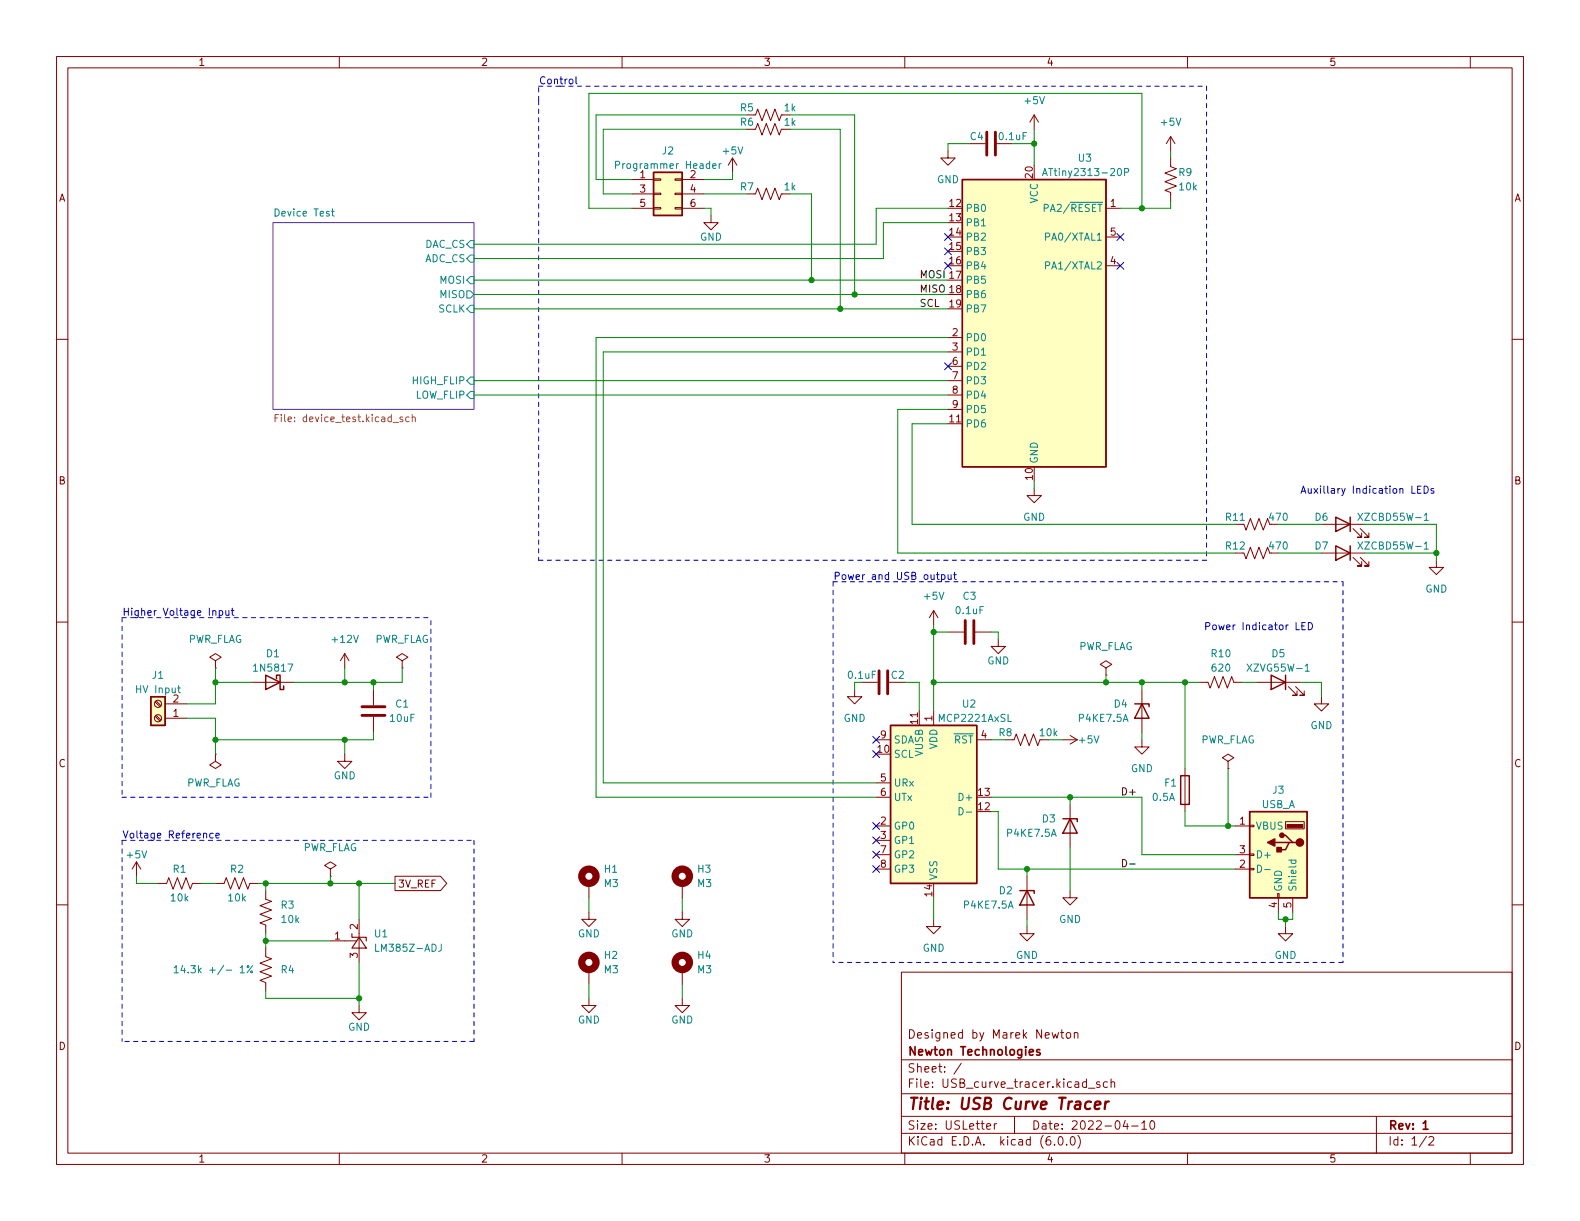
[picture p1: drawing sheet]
<svg xmlns="http://www.w3.org/2000/svg" width="279mm" height="216mm" viewBox="0 0 279 216" stroke-linecap="round" stroke-linejoin="round" font-family="sans-serif">
<g fill="none" stroke="#840000" stroke-width=".18">
<path d="M10 10h259.4v195.9h-259.4zM12 12h255.4v191.9h-255.4zM60 10v2M110 10v2M160 10v2M210 10v2M260 10v2M111.8 31.8h3.8M111.8 34.3h3.8M111.8 36.8h3.8M115.6 36.7h1.2v.3h-1.2zM115.6 34.2h1.2v.2h-1.2z"/>
<path d="M115.6 31.6h1.2v.3h-1.2zM119.4 36.7h1.2v.3h-1.2zM119.4 34.2h1.2v.2h-1.2zM119.4 31.6h1.2v.3h-1.2zM120.6 31.8h3.9M120.6 34.3h3.9M120.6 36.8h3.9M125.7 38.1v1.3h-1.2l1.2 1.2 1.3-1.2h-1.3M129.5 27.9l.8 1.3M129.5 27.9v2.6M129.5 27.9l-.7 1.3M132.1 34.3h1.5l.4-1 .7 2 .8-2 .8 2 .7-2 .8 2 .4-1h1.5"/>
<path d="M133.6 22.9l.4-1.1 .7 2.1 .8-2.1 .8 2.1 .7-2.1 .8 2.1 .4-1h1.5M133.6 20.3l.4-1 .7 2 .8-2 .8 2 .7-2 .8 2 .4-1h1.5M167.6 26.7v1.2h-1.2l1.2 1.3 1.3-1.3h-1.3M182.9 20.3l.7 1.3M182.9 20.3v2.6M182.9 20.3l-.8 1.3M195.6 36.8h2.5M207 27.9v1.6l1 .3-2 .8 2 .8-2 .7 2 .8-2 .8 1 .3v1.6M207 24.1v2.6M207 24.1l.8 1.3M207 24.1l-.8 1.3M10 60h2"/>
<path d="M167.6 59.7h2.6M195.6 47h2.5M195.6 41.9h2.5M267.4 60h2M167.6 74.9h2.6M167.6 62.2h2.6M167.6 64.8h2.6M167.6 67.3h2.6M167.6 69.9h2.6M167.6 72.4h2.6M182.9 86.4v1.2h-1.3l1.3 1.3 1.2-1.3h-1.2M218.4 92.7h1.6l.3 1 .8-2 .8 2 .7-2 .8 2 .8-2 .3 1"/>
<path d="M218.4 97.8h1.6l.3 1 .8-2 .8 2 .7-2 .8 2 .8-2 .3 1M233.7 92.7h7.6M233.7 97.8h7.6M239.3 93.5l1.5 1.5h-.8h.8v-.8M239.3 98.6l1.5 1.5h-.8h.8v-.8M240.5 93.5l1.6 1.5h-.8h.8v-.8M240.5 98.6l1.6 1.5h-.8h.8v-.8M254 99.1v1.2h1.3l-1.3 1.3-1.3-1.3h1.3M10 110h2M38.1 116.8l1-.6-1-.6-1 .6 1 .6v1.3M38.1 118.1h.1M61 115.6l-.8 1.2"/>
<path d="M61 115.6v2.5M61 115.6l.7 1.2M71.1 116.8l1-.6-1-.6-1 .6 1 .6v1.3M71.1 118.1h.1M165.1 108l.8 1.2M165.1 108v2.5M165.1 108l-.8 1.2M167.6 111.8h2.8M172.5 111.8h2.8M176.5 113v1.3h-1.2l1.2 1.3 1.3-1.3h-1.3M195.6 118.1l1-.6-1-.7-1 .7 1 .6v1.3M195.6 119.4h.1"/>
<path d="M267.4 110h2M27.4 124.1l.9 .9M27.4 126.7l.9 .8M27.6 124l.9 .8M27.6 126.5l.9 .8M29.2 127h3.8M29.2 124.5h3.8M38.1 133.4v1.2l1 .7-1 .6-1-.6 1-.7M38.1 133.4h.1M44.4 120.7h7.7M61 133.4v1.2h1.2l-1.2 1.3-1.3-1.3h1.3M66 121.9v2.8"/>
<path d="M66 126.7v2.8M151.1 121.9v1.3h-1.2l1.2 1.3 1.3-1.3h-1.3M152.4 120.7h2.8M154.9 130.8h2.6M154.9 138.4h2.6M162.6 125.7v2.6M165.1 125.7v2.6M172.7 130.8h2.6M179.3 130.8l.4-1 .8 2 .7-2 .8 2 .8-2 .7 2 .4-1M188 130.8h2.5M189.2 130l1.3 .8M190.5 130.8l-1.3 .8"/>
<path d="M201.9 130.8v1.3h-1.2l1.2 1.3 1.3-1.3h-1.3M201.9 121.9v7.6M209.5 135.9v7.6M212.1 120.7h1.5l.4 1 .8-2.1 .7 2.1 .8-2.1 .7 2.1 .8-2.1 .4 1.1h1.5M217.2 134.6l1-.6-1-.6-1 .6 1 .6v1.3M217.2 135.9h.1M222.2 120.7h7.7M227.8 121.4l1.6 1.5h-.8h.8v-.7M229.1 121.4l1.5 1.5h-.7h.7v-.7M233.7 123.2v1.3h-1.3l1.3 1.2 1.2-1.2h-1.2M10 160h2M24.1 152.4l-.7 1.3"/>
<path d="M24.1 152.4v2.5M24.1 152.4l.8 1.3M27.9 156.2h1.6l.3-1 .8 2 .8-2 .7 2 .8-2 .8 2 .3-1h1.6M38.1 156.2h1.5l.4-1 .8 2 .7-2 .8 2 .8-2 .7 2 .4-1h1.5M47 157.5v1.5l1 .4-2 .7 2 .8-2 .8 2 .7-2 .8 1 .4v1.5M58.4 153.7l1-.7-1-.6-1 .6 1 .7v1.2M58.4 154.9h.1M69.8 154.9h8.1l1.1 1.3-1.1 1.3h-8.1zM104.1 156.2v2.6M120.6 156.2v2.6M154.9 146.1h2.6M154.9 153.7h2.6"/>
<path d="M154.9 151.1h2.6M154.9 148.6h2.6M154.9 141h2.6M181.6 154.9v7.7M189.2 157.5v1.3h-1.2l1.2 1.2 1.3-1.2h-1.3M189.2 142.2v7.7M218.4 146.1h2.6M218.4 153.7h2.6M218.4 151.1h2.6M221 153.5h.7v.3h-.7zM221 151h.7v.3h-.7zM221 145.9h.7v.3h-.7z"/>
<path d="M225.9 158h.3v.8h-.3zM226.1 158.8v2.5M227.3 145.3h3.3v1.3h-3.3zM228.6 158.8v2.5M267.4 160h2M47 167.6v1.6l1 .3-2 .8 2 .8-2 .7 2 .8-2 .8 1 .3v1.6M58.4 166.4h4.7M63.5 177.8v1.3h1.3l-1.3 1.2-1.3-1.2h1.3M63.5 162.6v7.6M104.1 161.3v1.3h1.3l-1.3 1.2-1.2-1.2h1.2M104.1 176.5v1.3h1.3l-1.3 1.3-1.2-1.3h1.2M104.1 171.5v2.5"/>
<path d="M120.6 176.5v1.3h1.3l-1.3 1.3-1.2-1.3h1.2M120.6 161.3v1.3h1.3l-1.3 1.2-1.2-1.2h1.2M120.6 171.5v2.5M159.4 171.9h108v32h-108zM165.1 162.6v1.2h-1.3l1.3 1.3 1.3-1.3h-1.3M181.6 163.8v1.3h-1.3l1.3 1.3 1.3-1.3h-1.3M227.3 163.8v1.3h-1.2l1.2 1.3 1.3-1.3h-1.3M159.4 197.4h108M159.4 193.4h108M159.4 187.4h108M170 188l-1.3 1.9M174.5 199.2l.7-.2-.1-.3h-.4l-.2 .2v.7h.6"/>
<path d="M175.8 198.7v1M176.3 198.7h-.3l-.2 .3M179.4 197.4v3M186 182.6l.3 1 .3-.7 .3 .7 .3-1M187.5 182.6h.6M187.8 182.1v1.3l.3 .2M188.6 182.7l.2-.1 .5 .1v.6l-.1 .2-.4 .1-.2-.2zM190 182.7l.2-.1h.3l.1 1M190 182.6v1M192.5 192.4h1.1M194.5 191.4l-.4-.1-.2 .2 .1 .2 .5 .2v.3h-.6M195.8 191.4l-.4-.1-.3 .3v.4l.2 .2h.5"/>
<path d="M196.5 191.4l.2-.1 .3 .1 .1 .9M196.5 190.8v1.5M199 198.1l-.4 1.1h.9M199.3 198.7v1M200.1 199.1h1.2M201.9 198.6l.4-.4v1.5M201.9 199.7h.9M203.5 198.3l.2-.1a.81 .81 0 0 1 .6 .6 .81 .81 0 0 1-.3 .8l-.2 .1a.81 .81 0 0 1-.3-1.4zM243.4 197.4v6.5M60 203.9v2M110 203.9v2M159.4 200.4h108"/>
<path d="M160 203.9v2M186.5 202.3v.2M187.3 201h.2a.81 .81 0 0 1 .6 .6 .81 .81 0 0 1-.3 .8l-.2 .1a.81 .81 0 0 1-.6-.6 .81 .81 0 0 1 .3-.9zM188.6 202.3v.2M189.5 201h.1a.81 .81 0 0 1 .6 .6 .81 .81 0 0 1-.3 .8l-.1 .1a.81 .81 0 0 1-.6-.6 .81 .81 0 0 1 .3-.9zM190.6 200.8a1.72 1.72 0 0 1 0 2.2M210 203.9v2M252.3 200.9l-1.3 1.9M252.7 201.1l.6-.1 .2 .1v.3l-.9 1.1h.9M260 203.9v2"/>
<circle cx="27.9" cy="127" r=".63"/>
<circle cx="27.9" cy="124.5" r=".63"/>
</g>
<path d="M182 186.1l.7-.2v-.2l-.5-.1-.2 .2 .1 .7h.6M183.9 185.7l-.4-.1-.2 .2 .1 .2 .5 .1v.4h-.6M251.7 198.6l.4-.4v1.5M251.7 199.7h.8" fill="none" stroke="#840000" stroke-width=".3"/>
<path d="M192.9 194.9a.66 .66 0 0 0-1 .3v.5l.1 .3 .2 .1 .6-.1M193.6 195.4l1-.2-.1-.3-.5-.1-.3 .3-.1 .9 .2 .1 .6-.1M195.5 194.8l-.2 1.3M196.1 194.8l-.4 .1-.2 .3" fill="none" stroke="#840000" stroke-width=".4"/>
<path d="M48.3 39.4h35.5v33h-35.5z" fill="#fff" stroke="#fff" stroke-width=".18"/>
<path d="M48.3 39.4h35.5v33h-35.5z" fill="none" stroke="#840084" stroke-width=".18"/>
<g fill="none" stroke="#008484" stroke-width=".18">
<path d="M58.6 37.4h.5M58.8 36.9v1.1l.3 .2M108.9 29.2l.6-.1 .1-.2-.1-.3-.6-.1v1.3M126 29.4l.6-.2v-.2l-.4-.1-.2 .2 .1 .6h.5M127.2 28.9v.9M127.5 28.9l-.3 .3M184.4 31.1l.4-1.3 .4 1.3M184.5 30.7h.6M198.9 30.4h.6l.1-.2-.1-.3-.6-.1v1.3M82.5 51.4h.7l.6 .7-.6 .6h-.7zM83.2 54h.6v1.2h-.6l-.7-.6zM83.2 48.9h.6v1.3h-.6l-.7-.7z"/>
<path d="M83.2 45.1h.6v1.3h-.6l-.7-.7zM83.2 42.5h.6v1.3h-.6l-.7-.6zM184.9 47l.6-.1 .1-.2v-.3l-.7-.1v1.3M184.9 41.9l.6-.1 .1-.2v-.3l-.7-.1v1.3M83.2 66.7h.6v1.2h-.6l-.7-.6zM83.2 69.2h.6v1.3h-.6l-.7-.6zM240.1 90.7l.9 1.3M240.1 95.8l.9 1.3M241 90.7l-.9 1.3M241 95.8l-.9 1.3M251.9 91.1l.3-.4v1.3M251.9 96.2l.3-.4v1.3"/>
<path d="M251.9 92h.7M251.9 97.1h.7M230.8 118.7h.7M31.4 121.6h.5M31.6 121.2v1.1l.3 .2M169.6 142.8a.64 .64 0 0 1 .7 .6 .64 .64 0 0 1-.7 .7zM170.9 143.6h.9M222.4 153a.64 .64 0 0 1 .7 .6 .64 .64 0 0 1-.7 .6zM223.6 153.8h1M227.9 152.1h1.3M228.4 152.1l-.1 .4 .3 .2 .5-.1v-.5M30.8 171.1l.4-.3v1.2"/>
<path d="M30.8 172h.7M32.3 170.7l-.3 .9h.8M44.7 170.8l-1 1.2M78 166.9v1a.41 .41 0 0 1-.5 .3"/>
<circle cx="43.9" cy="170.9" r=".18"/>
<circle cx="44.5" cy="171.8" r=".18"/>
</g>
<path d="M48.6 73.9h.5M49.2 73.3h-.6v1.3M72.3 73.8l-.3-.1-.3 .3 .2 .5h.4M72.9 73.8l.2-.1 .3 .1v.8M72.9 73.3v1.3" fill="none" stroke="#848400" stroke-width=".18"/>
<g fill="none" stroke="#840000" stroke-width="1.3">
<circle cx="104.1" cy="154.9" r="1.27"/>
<circle cx="120.6" cy="154.9" r="1.27"/>
<circle cx="104.1" cy="170.2" r="1.27"/>
<circle cx="120.6" cy="170.2" r="1.27"/>
</g>
<g fill="none" stroke="#840000" stroke-width=".25">
<path d="M115.6 30.5h5v7.6h-5zM170.2 31.8h25.4v50.8h-25.4zM236.2 91.4l2.6 1.3-2.6 1.3zM236.2 96.5l2.6 1.3-2.6 1.3zM238.8 91.4v2.6M238.8 96.5v2.6M47 119.4l2.5 1.3-2.5 1.2zM224.8 119.4l2.5 1.3-2.5 1.2zM227.3 119.4v2.5M26.7 123.2h2.5v5.1h-2.5zM48.9 120v-.6h.6v2.5h.7v-.6M157.5 128.3h15.2v27.9h-15.2z"/>
<path d="M200.7 124.5h2.5v.5M201.9 124.5l1.3 2.5h-2.5zM208.8 137.2h1.5v5h-1.5zM180.3 157.5h2.6v.5M181.6 157.5l1.3 2.5h-2.6zM188 144.8h2.5v.5M189.2 144.8l1.3 2.5h-2.5zM221 143.5h10.1v15.3h-10.1zM225.4 149h2.6M226.7 147.7h.6l1.3 1.3h.6M228.6 149h-.6l-.7 1.2h-1.2"/>
</g>
<g fill="#ffffc2" stroke="#ffffc2" stroke-width=".18">
<path d="M221 143.5h10.1v15.3h-10.1z"/>
<path d="M115.6 30.5h5v7.6h-5z"/>
<path d="M170.2 31.8h25.4v50.8h-25.4z"/>
<path d="M157.5 128.3h15.2v27.9h-15.2z"/>
<path d="M26.7 123.2h2.5v5.1h-2.5z"/>
</g>
<g fill="#840000" stroke="#840000" stroke-width=".25">
<path d="M224.2 149l1.2-.7v1.3z"/>
<path d="M225.8 149.9h.8v.7h-.8z"/>
<circle cx="229.9" cy="149" r=".63"/>
<circle cx="226.7" cy="147.7" r=".38"/>
</g>
<path d="M227.6 145.8h2.8v.5h-2.8z" fill="#840000" stroke="#840000" stroke-width=".18"/>
<path d="M62.2 165.1v.6h2.6v.7M63.5 165.7l1.3 1.9h-2.6z" fill="none" stroke="#840000" stroke-width=".2"/>
<path d="M174.5 23.4v4M176 23.4v4M155.4 118.6v4.1M157 118.6v4.1M170.7 109.7v4.1M172.2 109.7v4.1M64 125h4.1M64 126.5h4.1" fill="none" stroke="#840000" stroke-width=".51"/>
<path d="M198.5 152a.64 .64 0 0 1 .7 .6 .64 .64 0 0 1-.7 .7zM199.8 152.8h.9" fill="none" stroke="#000" stroke-width=".18"/>
<g fill="none" stroke="#0000c2" stroke-width=".18">
<path d="M101.9 13.6v1l.1 .2M249.7 86v1.2h.6M250.7 86.6h.4M251.3 86h-.6v1.2h.6M251.8 86a.64 .64 0 0 1 .8 .6 .64 .64 0 0 1-.8 .6zM253.5 86.4h-.3l-.2 .2 .1 .1 .4 .2v.3h-.5M38.8 108h.3l.3 .2-.1 .5h-.5M38.8 108v1.2M39.9 108l.1 .7 .3 .1 .2-.1M40.5 108v.8M40.9 108h.5M41.1 107.5v1.1l.3 .2"/>
<path d="M165.6 101.6h.5M165.8 101.2v1.1l.3 .2M166.5 101.7l.4-.1 .2 .3-.1 .5h-.5M166.5 101.6v1.3M167.7 101.6v.8l.3 .1 .2-.2M168.2 101.6v.9M168.6 101.6h.5M168.8 101.2v1.1l.3 .2M213.2 110.7h.6l.1-.2v-.3l-.7-.1v1.3M214.6 110.6l.3-.1 .2 .2v.4l-.2 .3-.3-.1-.2-.2zM231.4 110.1a.64 .64 0 0 1 .7 .6 .64 .64 0 0 1-.7 .7zM37.7 147.4l-.4-.1-.2 .3 .1 .5h.5"/>
<path d="M38.2 147.8l.6-.2-.1-.2-.3-.1-.2 .2v.6h.5"/>
</g>
<g fill="none" stroke="#0000c2" stroke-width=".18" stroke-dasharray=".8 .8">
<path d="M95.2 15.2h3.9M95.2 17.8v-2.6M95.2 17.8v81.3M99.1 15.2h114.3M213.4 15.2v83.9M213.4 99.1h-118.2M21.6 109.2h54.6M21.6 109.2v31.8M147.3 102.9h90.2M147.3 102.9v67.3M237.5 102.9v67.3M21.6 141h54.6"/>
<path d="M21.6 148.6h62.2M21.6 148.6v35.6M76.2 141v-31.8M83.8 148.6v35.6M237.5 170.2h-90.2M83.8 184.2h-62.2"/>
</g>
<g fill="none" stroke="#008400" stroke-width=".18">
<path d="M111.8 36.8h-7.7v-20.3h97.8v20.3M124.5 36.8h1.2v1.3M124.5 34.3h7.6M129.5 30.5v1.3h-5M132.1 22.9h-25.4v11.4h5.1M132.1 20.3h-26.7v11.5h6.4M139.7 22.9h8.9v31.7M139.7 20.3h11.4v31.8M139.7 34.3h3.8v15.2M167.6 36.8h-12.7v6.4h-71.1M167.6 39.4h-11.4v6.3h-72.4M171.4 25.4h-3.8v1.3"/>
<path d="M179.1 25.4h3.8M182.9 22.9v6.3M207 35.6v1.2h-8.9M207 26.7v1.2M83.8 54.6h83.8M83.8 49.5h83.8M83.8 52.1h83.8M167.6 59.7h-62.2v81.3h49.5M83.8 69.9h83.8M83.8 67.3h83.8M167.6 62.2h-60.9v76.2h48.2M167.6 72.4h-8.9v25.4h59.7"/>
<path d="M167.6 74.9h-6.3v17.8h57.1M182.9 85.1v1.3M226.1 97.8h7.6M226.1 92.7h7.6M241.3 97.8h12.7M241.3 92.7h12.7v6.4M38.1 118.1v6.4h-5.1M61 118.1v2.6M71.1 118.1v2.6h-19M165.1 110.5v15.2M165.1 111.8h2.5M175.3 111.8h1.2v1.2"/>
<path d="M195.6 119.4v1.3M33 127h5.1v6.4M38.1 120.7h6.3M61 130.8v2.6M66 129.5v1.3h-27.9M66 120.7v1.2M151.1 120.7v1.2M160 120.7h2.6v5M165.1 120.7h47M175.3 130.8h2.5M185.4 130.8h2.6M201.9 120.7v1.2"/>
<path d="M201.9 129.5v1.3M209.5 120.7v15.2M217.2 135.9v10.2M219.7 120.7h2.5M229.9 120.7h3.8v2.5M24.1 154.9v1.3h3.8M35.6 156.2h2.5M45.7 156.2h24.1M47 156.2v1.3M58.4 154.9v1.3M63.5 156.2v6.4M104.1 158.8v2.5"/>
<path d="M120.6 158.8v2.5M165.1 158.8v3.8M175.3 141h26.6v10.1h16.5M175.3 143.5h1.2v10.2h41.9M181.6 153.7v1.2M189.2 141v1.2M189.2 149.9v7.6M209.5 143.5v2.6h8.9M47 165.1v2.5M47 175.3v1.2h16.5M47 166.4h11.4M63.5 170.2v7.6"/>
<path d="M104.1 174v2.5M120.6 174v2.5M181.6 162.6v1.2M226.1 161.3v1.3h2.5v-1.3M227.3 162.6v1.2"/>
</g>
<g fill="none" stroke="#000084" stroke-width=".18">
<path d="M167 41.3l1.2 1.2M167 43.8l1.2 1.3M167 46.4l1.2 1.2M168.2 41.3l-1.2 1.2M168.2 43.8l-1.2 1.3M168.2 46.4l-1.2 1.2M197.5 41.3l1.2 1.2M197.5 46.4l1.2 1.2M198.7 41.3l-1.2 1.2M198.7 46.4l-1.2 1.2M167 64.2l1.2 1.2M168.2 64.2l-1.2 1.2"/>
<path d="M154.3 132.7l1.2 1.3M154.3 130.2l1.2 1.2M155.5 132.7l-1.2 1.3M155.5 130.2l-1.2 1.2M154.3 148l1.2 1.2M154.3 145.4l1.2 1.3M154.3 153.1l1.2 1.2M154.3 150.5l1.2 1.2M155.5 148l-1.2 1.2M155.5 145.4l-1.2 1.3M155.5 153.1l-1.2 1.2M155.5 150.5l-1.2 1.2"/>
</g>
<g fill="#008400" stroke="#008400" stroke-width=".18">
<circle cx="254" cy="97.8" r=".46"/>
<circle cx="209.5" cy="120.7" r=".46"/>
<circle cx="217.2" cy="146.1" r=".46"/>
<circle cx="227.3" cy="162.6" r=".46"/>
<circle cx="201.9" cy="36.8" r=".46"/>
<circle cx="182.9" cy="25.4" r=".46"/>
<circle cx="181.6" cy="153.7" r=".46"/>
<circle cx="61" cy="130.8" r=".46"/>
<circle cx="38.1" cy="120.7" r=".46"/>
<circle cx="38.1" cy="130.8" r=".46"/>
<circle cx="66" cy="120.7" r=".46"/>
<circle cx="61" cy="120.7" r=".46"/>
<circle cx="143.5" cy="49.5" r=".46"/>
<circle cx="151.1" cy="52.1" r=".46"/>
<circle cx="148.6" cy="54.6" r=".46"/>
<circle cx="201.9" cy="120.7" r=".46"/>
<circle cx="195.6" cy="120.7" r=".46"/>
<circle cx="165.1" cy="111.8" r=".46"/>
<circle cx="165.1" cy="120.7" r=".46"/>
<circle cx="189.2" cy="141" r=".46"/>
<circle cx="47" cy="166.4" r=".46"/>
<circle cx="63.5" cy="176.5" r=".46"/>
<circle cx="63.5" cy="156.2" r=".46"/>
<circle cx="58.4" cy="156.2" r=".46"/>
<circle cx="47" cy="156.2" r=".46"/>
</g>
<text font-size="2.8" fill="#840000" x="160.4" y="196.2">Title: USB Curve Tracer</text>
<g font-size="2.1" fill="#840000">
<text x="160.4" y="183.6">Designed by Marek Newton</text>
<text x="160.4" y="189.7">Sheet: /</text>
<text x="160.4" y="186.7">Newton Technologies</text>
<text x="160.4" y="192.4">File: USB_curve_tracer.kicad_sch</text>
<text x="160.4" y="202.5">KiCad E.D.A. kicad (6.0.0)</text>
<text x="160.4" y="199.7">Size: USLetter</text>
<text x="182.4" y="199.7">Date: 2022-04-10</text>
<text x="245.4" y="199.7">Rev: 1</text>
<text x="245.4" y="202.5">Id: 1/2</text>
</g>
<g font-size="1.8" fill="#840000">
<text x="35" y="11.6">1</text>
<text x="85" y="11.6">2</text>
<text x="135" y="11.6">3</text>
<text x="185" y="11.6">4</text>
<text x="235" y="11.6">5</text>
<text x="10.3" y="35.6">A</text>
<text x="113.2" y="31.5">1</text>
<text x="113.2" y="34">3</text>
<text x="122.1" y="31.5">2</text>
<text x="122.1" y="34">4</text>
<text x="182.6" y="31.5" transform="rotate(-90 182.6 31.5)">20</text>
<text x="267.7" y="35.6">A</text>
<text x="113.2" y="36.6">5</text>
<text x="122.1" y="36.6">6</text>
<text x="167.9" y="36.6">12</text>
<text x="167.9" y="39.1">13</text>
<text x="167.9" y="41.7">14</text>
<text x="196.4" y="36.6">1</text>
<text x="196.4" y="41.7">5</text>
<text x="167.9" y="44.2">15</text>
<text x="167.9" y="46.7">16</text>
<text x="196.4" y="46.7">4</text>
<text x="167.9" y="54.4">19</text>
<text x="168.4" y="59.4">2</text>
<text x="168.4" y="62">3</text>
<text x="168.4" y="64.5">6</text>
<text x="168.4" y="67.1">7</text>
<text x="168.4" y="69.6">8</text>
<text x="167.9" y="74.7">11</text>
<text x="168.4" y="72.1">9</text>
<text x="10.3" y="85.7">B</text>
<text x="182.6" y="84.8" transform="rotate(-90 182.6 84.8)">10</text>
<text x="267.7" y="85.7">B</text>
<text x="30.6" y="124.2">2</text>
<text x="30.6" y="126.7">1</text>
<text x="155.7" y="130.6">9</text>
<text x="162.3" y="128" transform="rotate(-90 162.3 128)">11</text>
<text x="164.8" y="127.5" transform="rotate(-90 164.8 127.5)">1</text>
<text x="173.5" y="130.6">4</text>
<text x="10.3" y="135.6">C</text>
<text x="155.2" y="133.1">10</text>
<text x="267.7" y="135.6">C</text>
<text x="155.7" y="138.2">5</text>
<text x="155.7" y="140.7">6</text>
<text x="173" y="143.3">12</text>
<text x="173" y="140.7">13</text>
<text x="155.7" y="145.8">2</text>
<text x="155.7" y="148.3">3</text>
<text x="219.2" y="145.8">1</text>
<text x="155.7" y="150.9">7</text>
<text x="155.7" y="153.4">8</text>
<text x="219.2" y="153.4">2</text>
<text x="219.2" y="150.9">3</text>
<text x="70.3" y="156.9">3V_REF</text>
<text x="164.8" y="158.5" transform="rotate(-90 164.8 158.5)">14</text>
<text x="225.8" y="160.5" transform="rotate(-90 225.8 160.5)">4</text>
<text x="228.3" y="160.5" transform="rotate(-90 228.3 160.5)">5</text>
<text x="59.2" y="166.1">1</text>
<text x="63.2" y="164.3" transform="rotate(-90 63.2 164.3)">2</text>
<text x="63.2" y="169.4" transform="rotate(-90 63.2 169.4)">3</text>
<text x="10.3" y="185.7">D</text>
<text x="267.7" y="185.7">D</text>
<text x="35" y="205.6">1</text>
<text x="85" y="205.6">2</text>
<text x="135" y="205.6">3</text>
<text x="185" y="205.6">4</text>
<text x="235" y="205.6">5</text>
</g>
<g font-size="1.8" fill="#0000c2">
<text x="95.2" y="14.9">Control</text>
<text x="229.9" y="87.3">Auxillary Indication LEDs</text>
<text x="147.3" y="102.5">Power and USB output</text>
<text x="21.6" y="108.9">Higher Voltage Input</text>
<text x="215.1" y="111.4">Power Indicator LED</text>
<text x="21.6" y="148.2">Voltage Reference</text>
</g>
<g font-size="1.8" fill="#008484">
<text x="130.9" y="22.2">R6</text>
<text x="130.9" y="19.7">R5</text>
<text x="138.7" y="22.2">1k</text>
<text x="138.7" y="19.7">1k</text>
<text x="181.3" y="18.4">+5V</text>
<text x="205.4" y="22.2">+5V</text>
<text x="109.6" y="29.8">Programmer Header</text>
<text x="117.1" y="27.3">J2</text>
<text x="127.9" y="27.3">+5V</text>
<text x="171.6" y="24.8">C4</text>
<text x="176.8" y="24.8">0.1uF</text>
<text x="190.7" y="28.6">U3</text>
<text x="130.9" y="33.7">R7</text>
<text x="138.7" y="33.7">1k</text>
<text x="165.7" y="32.4">GND</text>
<text x="183.5" y="36" transform="rotate(-90 183.5 36)">VCC</text>
<text x="185.4" y="31.1">ATtiny2313-20P</text>
<text x="208.5" y="31.1">R9</text>
<text x="208.6" y="33.7">10k</text>
<text x="48.9" y="38.3">Device Test</text>
<text x="170.7" y="37.5">PB0</text>
<text x="170.7" y="40">PB1</text>
<text x="183.9" y="37.5">PA2/~{RESET}</text>
<text x="75.1" y="46.4">ADC_CS</text>
<text x="75.1" y="43.8">DAC_CS</text>
<text x="123.8" y="42.5">GND</text>
<text x="170.7" y="42.5">PB2</text>
<text x="170.7" y="45.1">PB3</text>
<text x="170.7" y="47.6">PB4</text>
<text x="185.5" y="47.6">PA1/XTAL2</text>
<text x="185.5" y="42.5">PA0/XTAL1</text>
<text x="77.8" y="50.2">MOSI</text>
<text x="77.8" y="52.7">MISO</text>
<text x="170.7" y="50.2">PB5</text>
<text x="170.7" y="52.7">PB6</text>
<text x="77.5" y="55.2">SCLK</text>
<text x="170.7" y="55.2">PB7</text>
<text x="170.7" y="60.3">PD0</text>
<text x="170.7" y="62.9">PD1</text>
<text x="170.7" y="65.4">PD2</text>
<text x="73.1" y="67.9">HIGH_FLIP</text>
<text x="73.4" y="70.5">LOW_FLIP</text>
<text x="170.7" y="67.9">PD3</text>
<text x="170.7" y="70.5">PD4</text>
<text x="170.7" y="75.6">PD6</text>
<text x="170.7" y="73">PD5</text>
<text x="183.5" y="82" transform="rotate(-90 183.5 82)">GND</text>
<text x="180.9" y="92.1">GND</text>
<text x="216.8" y="92.1">R11</text>
<text x="224.6" y="92.1">470</text>
<text x="232.5" y="92.1">D6</text>
<text x="240.7" y="92.1">XZCBD55W-1</text>
<text x="216.8" y="97.2">R12</text>
<text x="224.6" y="97.2">470</text>
<text x="232.5" y="97.2">D7</text>
<text x="240.7" y="97.2">XZCBD55W-1</text>
<text x="163.5" y="106">+5V</text>
<text x="170.3" y="106">C3</text>
<text x="252" y="104.8">GND</text>
<text x="33.1" y="113.7">PWR_FLAG</text>
<text x="58.9" y="113.7">+12V</text>
<text x="66.2" y="113.7">PWR_FLAG</text>
<text x="169.1" y="108.6">0.1uF</text>
<text x="45.2" y="118.7">1N5817</text>
<text x="47.1" y="116.2">D1</text>
<text x="174.6" y="117.5">GND</text>
<text x="190.6" y="114.9">PWR_FLAG</text>
<text x="214.3" y="116.2">R10</text>
<text x="214.4" y="118.7">620</text>
<text x="221" y="118.7">XZVG55W-1</text>
<text x="224.9" y="116.2">D5</text>
<text x="24.3" y="122.6">HV Input</text>
<text x="27" y="120">J1</text>
<text x="70" y="125.1">C1</text>
<text x="157.6" y="120">C2</text>
<text x="170.2" y="125.1">U2</text>
<text x="197" y="125.1">D4</text>
<text x="69.1" y="127.6">10uF</text>
<text x="149.2" y="127.6">GND</text>
<text x="158" y="131.4">SDA</text>
<text x="166.2" y="127.6">MCP2221AxSL</text>
<text x="167.3" y="131.4">~{RST}</text>
<text x="176.7" y="130.2">R8</text>
<text x="183.9" y="130.2">10k</text>
<text x="190.9" y="127.6">P4KE7.5A</text>
<text x="190.9" y="131.4">+5V</text>
<text x="212.2" y="131.4">PWR_FLAG</text>
<text x="231.7" y="128.9">GND</text>
<text x="59" y="137.8">GND</text>
<text x="158" y="134">SCL</text>
<text x="163.2" y="133.7" transform="rotate(-90 163.2 133.7)">VUSB</text>
<text x="165.7" y="132.5" transform="rotate(-90 165.7 132.5)">VDD</text>
<text x="200" y="136.5">GND</text>
<text x="32.9" y="139.1">PWR_FLAG</text>
<text x="158" y="139.1">URx</text>
<text x="158" y="141.6">UTx</text>
<text x="169.9" y="141.6">D+</text>
<text x="203.9" y="141.6">0.5A</text>
<text x="206" y="139.1">F1</text>
<text x="223.1" y="142.9">USB_A</text>
<text x="225.1" y="140.3">J3</text>
<text x="158" y="146.7">GP0</text>
<text x="158" y="149.2">GP1</text>
<text x="178.2" y="148">P4KE7.5A</text>
<text x="184.3" y="145.4">D3</text>
<text x="222" y="146.7">VBUS</text>
<text x="22.5" y="151.8">+5V</text>
<text x="30.6" y="154.3">R1</text>
<text x="40.8" y="154.3">R2</text>
<text x="53.5" y="150.5">PWR_FLAG</text>
<text x="106.9" y="154.3">H1</text>
<text x="123.4" y="154.3">H3</text>
<text x="158" y="151.8">GP2</text>
<text x="158" y="154.3">GP3</text>
<text x="165.7" y="155.7" transform="rotate(-90 165.7 155.7)">VSS</text>
<text x="222" y="151.8">D+</text>
<text x="30.3" y="159.4">10k</text>
<text x="40.4" y="159.4">10k</text>
<text x="49.7" y="160.7">R3</text>
<text x="106.9" y="156.8">M3</text>
<text x="123.4" y="156.8">M3</text>
<text x="170.6" y="160.7">P4KE7.5A</text>
<text x="176.7" y="158.1">D2</text>
<text x="226.7" y="157.7" transform="rotate(-90 226.7 157.7)">GND</text>
<text x="229.2" y="157.7" transform="rotate(-90 229.2 157.7)">Shield</text>
<text x="49.9" y="163.2">10k</text>
<text x="66.3" y="165.7">U1</text>
<text x="102.2" y="165.7">GND</text>
<text x="118.7" y="165.7">GND</text>
<text x="187.3" y="163.2">GND</text>
<text x="32.7" y="172.1">14.3k +/- 1%</text>
<text x="49.7" y="172.1">R4</text>
<text x="66.9" y="168.3">LM385Z-ADJ</text>
<text x="106.9" y="172.1">M3</text>
<text x="106.9" y="169.5">H2</text>
<text x="123.4" y="172.1">M3</text>
<text x="123.4" y="169.5">H4</text>
<text x="163.1" y="168.3">GND</text>
<text x="179.6" y="169.5">GND</text>
<text x="225.4" y="169.5">GND</text>
<text x="61.5" y="182.2">GND</text>
<text x="102.2" y="181">GND</text>
<text x="118.7" y="181">GND</text>
</g>
<g font-size="1.8">
<text x="162.6" y="51.7">MISO 18</text>
<text x="162.6" y="49.2">MOSI 17</text>
<text x="162.6" y="54.3">SCL</text>
<text x="198.1" y="140.6">D+</text>
</g>
<text font-size="1.8" fill="#848400" x="49.6" y="74.6">File: device_test.kicad_sch</text>
<text font-size="1.8" fill="#008400" x="150.1" y="120">0.1uF</text>
</svg>
